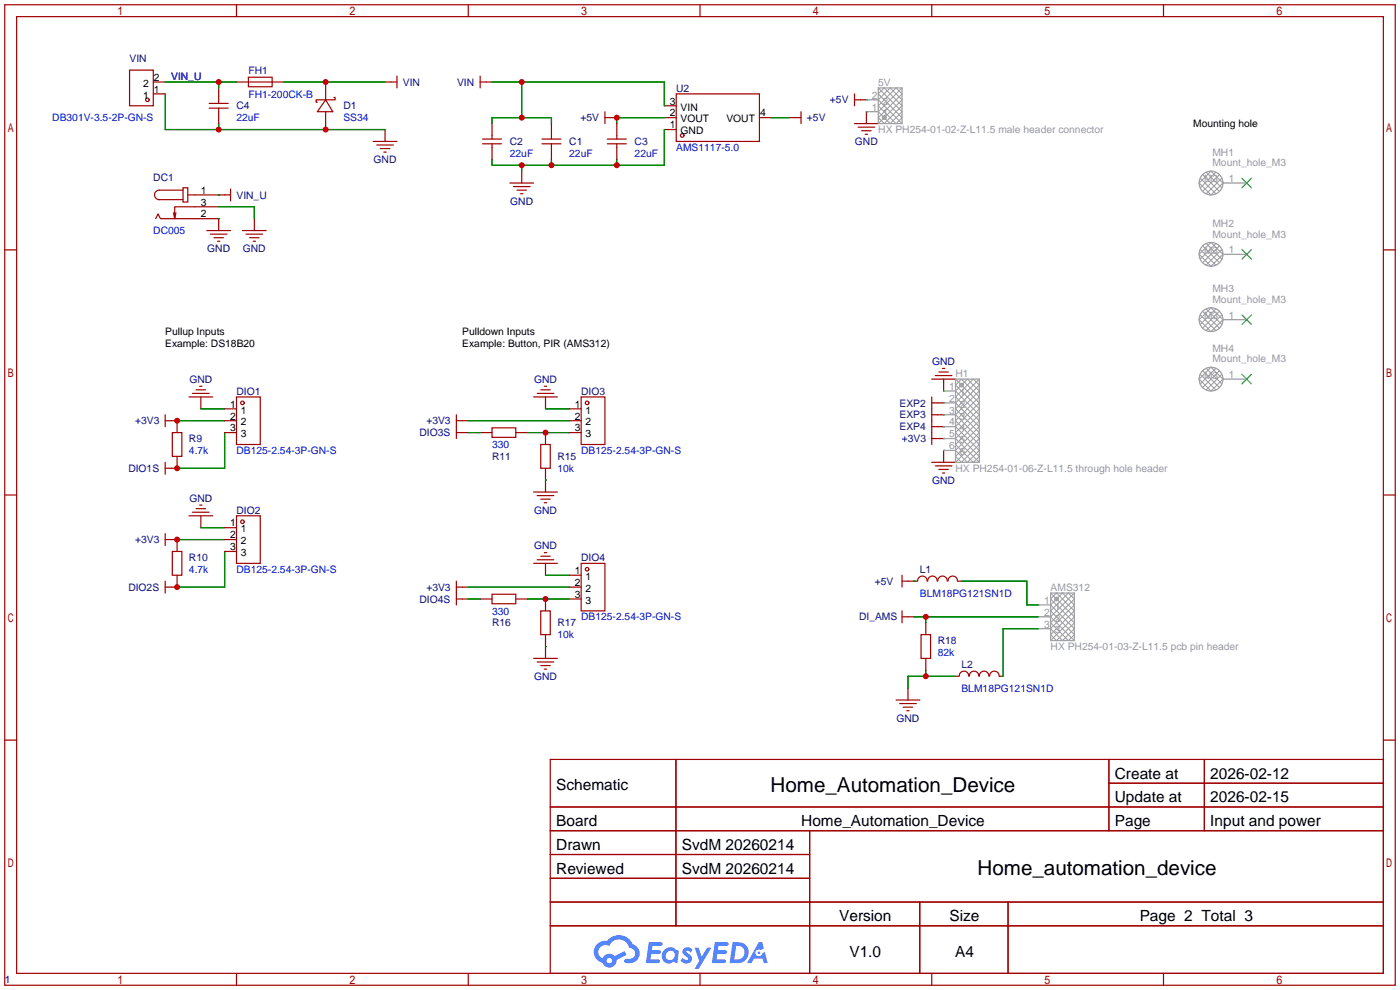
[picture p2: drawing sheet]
<svg xmlns="http://www.w3.org/2000/svg" width="299mm" height="212mm" viewBox="0 0 299 212" stroke-linecap="round" stroke-linejoin="round" font-family="sans-serif">
<g fill="none" stroke="#a10000" stroke-width=".25">
<path d="M1 1h297.2v209.6h-297.2zM3.6 3.6h292.1v204.4h-292.1zM50.5 1v2.6M100.1 1v2.6M149.6 1v2.6M199.1 1v2.6M248.7 1v2.6M1 53.4h2.6M295.7 53.4h2.5M1 105.8h2.6M295.7 105.8h2.5M1 158.2h2.6"/>
<path d="M295.7 158.2h2.5M117.6 162.3h178.1v45.7h-178.1zM117.6 172.5h178.1M117.6 177.5h178.1M144.5 162.3v35.6M173 177.5v30.5M237 162.3v15.2M237 167.4h58.7M257.4 162.3v15.2M117.6 182.6h55.4M117.6 192.8h178.1M117.6 187.7h55.4"/>
<path d="M117.6 197.9h178.1M196.6 192.8v15.2M215.4 192.8v15.2M50.5 208v2.6M100.1 208v2.6M149.6 208v2.6M199.1 208v2.6M248.7 208v2.6"/>
</g>
<g fill="#5487ff">
<path d="M146.2 202.7a1.3 1.3 0 0 1 1.8 .3l-.4 .6a.54 .54 0 0 0-.9-.2l.1 .2a1.28 1.28 0 0 1 .8 2 1.53 1.53 0 0 1-2.2-.3l.5-.6 .8 .5a.31 .31 0 0 0 .4-.3 .31 .31 0 0 0-.3-.4 1.12 1.12 0 0 1-.6-1.8z"/>
<path d="M148.5 202.5h.8l.7 2 1.1-2h1l-2.8 4.6h-.9l1-1.7z"/>
<path d="M138.7 201.4h1.6a1.31 1.31 0 0 1 1.3 .2 .4 .4 0 0 1-.4 .5l-1.8 .1-.1 .9h1.7a.4 .4 0 0 1 .3 .4 .4 .4 0 0 1-.4 .4h-1.7l-.2 1.2h1.4a.46 .46 0 0 1 .5 0 .46 .46 0 0 1 .1 .5l-.3 .2h-2.7z"/>
<path d="M152.8 201.4h1.6a1.32 1.32 0 0 1 1.3 .2 .39 .39 0 0 1-.4 .5l-1.7 .1-.2 .9h1.7a.4 .4 0 0 1 .3 .4 .4 .4 0 0 1-.4 .4h-1.7l-.2 1.2h1.4a.46 .46 0 0 1 .5 0 .46 .46 0 0 1 .1 .5l-.3 .2h-2.7z"/>
<path d="M162.2 201.4h.7l.4 1.3-.7 .4a.75 .75 0 0 0-1.1 .3 .75 .75 0 0 0 .5 1 .75 .75 0 0 0 .9-.7l.6-.2 .6 2.3h-.9l-.2-.9h-1.9l-.5 .9h-.9z"/>
<path d="M156.6 201.4l-.7 4.4h1.5a2.27 2.27 0 0 0 2.6-2.2 2.27 2.27 0 0 0-2.7-2.2zM157.3 202.1a1.5 1.5 0 0 1 1.8 1.6 1.5 1.5 0 0 1-1.9 1.4h-.3z"/>
<path d="M142 203a1.6 1.6 0 0 0-.3 2.3 1.6 1.6 0 0 0 2.3 .2l.8 .3 .3-2.4-.2-.3-.4-.1a1.58 1.58 0 0 0-2.5 0zM142.6 203.5a.98 .98 0 0 1 1.6 .4 .98 .98 0 0 1-1.1 1.3 .94 .94 0 0 1-.8-.7 .94 .94 0 0 1 .3-1z"/>
<path d="M127.6 201.8a2.37 2.37 0 0 0 1.2 4 1.54 1.54 0 0 0 1.7 1 1.54 1.54 0 0 0 1.3-1.6l2.1-1.1-.4-.8-2.1 1a1.57 1.57 0 0 0-2.6 .5 1.5 1.5 0 0 1-.7-2.1 1.5 1.5 0 0 1 2.1-.5 2.23 2.23 0 0 1 2.3-1.4 2.23 2.23 0 0 1 2 1.8 1.16 1.16 0 0 1 1.3 1.1 1.16 1.16 0 0 1-1.1 1.2h-.7a.47 .47 0 0 0-.6 .4 .47 .47 0 0 0 .4 .5 2.17 2.17 0 0 0 2.6-.9 2.17 2.17 0 0 0-.4-2.7l-.8-.4a3.2 3.2 0 0 0-5.4-.7l-1.2 .1zM129.7 205.3a.58 .58 0 0 1 1.1 0 .58 .58 0 0 1-1.1 0z"/>
<circle cx="162.2" cy="203.6" r=".28"/>
</g>
<g fill="none" stroke="#a10000" stroke-width=".25">
<path d="M27.7 15h5.1v7.6h-5.1zM32.8 17.5h2.5M46.7 18.8v3.3M50.5 17.5h10.2M53.1 16.5h5.1v2h-5.1zM69.6 17.5v3.8M82.3 17.5h2.5M84.8 16.3v2.5M102.6 17.5h2.6M102.6 16.3v2.5M32.8 20.1h2.5M44.7 23.1h4.1"/>
<path d="M44.7 22.1h4.1M46.7 23.1v3.3M69.6 21.3l1.5 2.6h-3.3zM69.6 21.3h-2v.5h.2M69.6 23.9v3.8M71.4 20.8h.2v.5h-2M79.8 30.2h5M80.5 31h3.6M81.3 31.8h2M82 32.5h.5M82.3 27.7v2.5M103.1 30.7h4.1"/>
<path d="M103.1 29.7h4.1M105.2 26.4v3.3M105.2 30.7v3.3M109 39.1h5M109.7 39.9h3.6M111.5 36.6v2.5M115.8 30.7h4.1M115.8 29.7h4.1M117.9 26.4v3.3M117.9 30.7v3.3M129.3 25.1h2.5M129.3 23.9v2.5"/>
<path d="M129.8 30.7h4.1M129.8 29.7h4.1M131.8 26.4v3.3M131.8 30.7v3.3M142 27.7h2.5M142 25.1h2.5M142 22.6h2.5M144.5 20.1h17.8v10.1h-17.8zM162.3 25.1h2.5M168.7 25.1h2.5M171.2 23.9v2.5M182.6 21.3h2.6"/>
<path d="M182.6 20.1v2.5M182.6 26.4h5.1M183.4 27.2h3.5M184.1 27.9h2.1M184.9 28.7h.5M185.2 23.9v2.5M33.3 46.7l.5-1 .5 1h12.4v2.6M37.6 45.5l-.3 1.2M39.1 40.1h1v3.1h-1zM39.1 40.6h-5.1a1.02 1.02 0 0 0-1 1.1 1.02 1.02 0 0 0 1 1h5.1M40.1 41.7h9.2M44.2 49.3h5.1"/>
<path d="M45 50h3.5M45.7 50.8h2.1M46.5 51.6h.5M46.7 44.2h-9.4v2.5l-.2-1.2M49.3 40.4v2.5M51.8 49.3h5.1M52.6 50h3.5M53.3 50.8h2.1M54.1 51.6h.5M54.4 46.7v2.6M110.5 40.6h2M111.3 41.4h.5"/>
<path d="M200.7 79.5h2M201.4 78.7h.5M35.3 89.9h2.5v2.6M35.3 88.6v2.6M35.3 98.8v2.5M36.8 92.5h2.1v5h-2.1zM37.8 97.5v2.6h-2.5M40.4 84.8h5.1M41.1 84.1h3.6M41.9 83.3h2M42.7 82.5h.5M42.9 84.8v2.6"/>
<path d="M48 89.9h2.5M48 92.5h2.5M48 87.4h2.5M50.5 84.8h5.1v10.2h-5.1zM97.5 89.9h2.6M97.5 88.6v5.1M97.5 92.5h2.6M102.6 92.5h2.6M105.2 91.4h5v2.1h-5zM110.2 92.5h2.6M114 84.8h5.1M114.8 84.1h3.6"/>
<path d="M115.6 95h2v5.1h-2zM115.6 83.3h2M116.3 82.5h.5M116.6 84.8v2.6M116.6 92.5v2.5M121.7 89.9h2.5M121.7 92.5h2.5M121.7 87.4h2.5M124.2 84.8h5.1v10.2h-5.1zM199.1 86.1h2.6M199.1 84.8v10.2M199.1 88.6h2.6"/>
<path d="M199.1 91.2h2.6M199.1 98.8h5.1M199.1 93.7h2.6M199.1 81h5.1M199.9 99.6h3.6M199.9 80.3h3.6M201.7 81v2.6M201.7 96.3v2.5M35.3 114v2.6M35.3 115.3h2.5v2.6M36.8 117.9h2.1v5h-2.1zM40.4 110.2h5.1"/>
<path d="M41.1 109.5h3.6M41.9 108.7h2M42.7 107.9h.5M42.9 110.2v2.6M48 115.3h2.5M48 112.8h2.5M48 117.9h2.5M50.5 110.2h5.1v10.2h-5.1zM114 105.2h5.1M114.8 105.9h3.6M114.8 119.6h3.6M115.6 106.7h2"/>
<path d="M115.6 118.9h2M116.3 107.4h.5M116.3 118.1h.5M116.6 100.1v5.1M200.7 100.3h2M201.4 101.1h.5M35.3 124.2v2.5M37.8 122.9v2.6h-2.5M97.5 125.5h2.6M97.5 124.2v5.1M97.5 128h2.6M102.6 128h2.6"/>
<path d="M105.2 127h5v2h-5zM110.2 128h2.6M114 120.4h5.1M115.6 130.6h2v5h-2zM116.6 120.4v2.5M116.6 128v2.6M116.6 135.6v5.1M121.7 125.5h2.5M121.7 128h2.5M121.7 122.9h2.5M124.2 120.4h5.1v10.2h-5.1zM192.8 124.2h3.3"/>
<path d="M192.8 122.9v2.6M192.8 130.6v2.5M192.8 131.8h2.5M196.1 124.2a1.01 1.01 0 0 1 1-1.1 1.01 1.01 0 0 1 1 1.1M196.8 135.6h2.1v5.1h-2.1zM197.9 133.1v2.5M198.3 124.2a1.01 1.01 0 0 1 1-1.1 1.01 1.01 0 0 1 1 1.1M200.4 124.2a1.01 1.01 0 0 1 1-1.1 1.01 1.01 0 0 1 1 1.1M202.6 124.2a1.01 1.01 0 0 1 1-1.1 1.01 1.01 0 0 1 1 1.1M204.7 124.2h.8M114 140.7h5.1M114.8 141.5h3.6"/>
<path d="M115.6 142.2h2M116.3 143h.5M191.5 149.6h5.1M192.3 150.4h3.5M193 151.1h2.1M193.8 151.9h.5M194.1 147.1v2.5M197.9 140.7v2.6M204.2 144.5h.8M205 144.5a1.01 1.01 0 0 1 1-1.1 1.01 1.01 0 0 1 1 1.1M207.2 144.5a1.01 1.01 0 0 1 1-1.1 1.01 1.01 0 0 1 1 1.1M209.3 144.5a1.01 1.01 0 0 1 1-1.1 1.01 1.01 0 0 1 1 1.1"/>
<path d="M211.5 144.5a1.01 1.01 0 0 1 1-1.1 1.01 1.01 0 0 1 1 1.1M213.6 144.5h.8"/>
<circle cx="31.5" cy="21.3" r=".38"/>
<circle cx="145.8" cy="29" r=".38"/>
<circle cx="51.8" cy="86.1" r=".38"/>
<circle cx="125.5" cy="86.1" r=".38"/>
<circle cx="51.8" cy="111.5" r=".38"/>
<circle cx="125.5" cy="121.7" r=".38"/>
</g>
<g fill="none" stroke="#008700" stroke-width=".25">
<path d="M35.3 17.5h15.2M46.7 17.5v1.3M60.7 17.5h21.6M105.2 17.5h36.8v5.1M111.5 17.5v7.6M35.3 20.1v7.6h47M46.7 26.4v1.3M105.2 26.4v-1.3h12.7v1.3M111.5 35.3v1.3M117.9 34v1.3M131.8 34v1.3M142 27.7v7.6h-36.8v-1.3"/>
<path d="M142 25.1h-10.2v1.3M164.8 25.1h3.9M185.2 21.3h.1M185.2 23.9h.1M46.7 41.7h.1M46.7 46.7h.1M46.7 44.2h7.7v2.5M37.8 89.9h10.2M42.9 87.4h5.1M48 92.5v7.6h-10.2M100.1 89.9h21.6M100.1 92.5h2.5"/>
<path d="M112.8 92.5h8.9M116.6 87.4h5.1M201.7 86.1h.1M201.7 88.6h.1M201.7 91.2h.1M201.7 96.3h.1M201.7 93.7h.1M201.7 83.6h.1M37.8 115.3h10.2M42.9 112.8h5.1M48 117.9v7.6h-10.2M116.6 102.6h.1"/>
<path d="M100.1 125.5h21.6M100.1 128h2.5M112.8 128h8.9M116.6 138.2h.1M116.6 122.9h5.1M195.3 124.2h.1M195.3 131.8h26.7M197.9 131.8v1.3M205.5 124.2h14v5.1h2.5M222 134.4h-7.6v10.1M197.9 143.3v1.2M204.2 144.5h-10.1v2.6"/>
</g>
<g fill="none" stroke="#999" stroke-width=".25">
<path d="M187.7 18.8h5.1v7.6h-5.1zM185.2 23.9h2.5M185.2 21.3h2.5M261.4 39.1h5M261.4 54.4h5M261.4 68.3h5M201.7 83.6h2.5M201.7 86.1h2.5M201.7 88.6h2.5M201.7 91.2h2.5M201.7 93.7h2.5M201.7 96.3h2.5"/>
<path d="M204.2 81h5.1v17.8h-5.1zM261.4 81h5M222 134.4h2.5M222 131.8h2.5M222 129.3h2.5M224.5 126.7h5.1v10.2h-5.1z"/>
<circle cx="189" cy="25.1" r=".38"/>
<circle cx="258.8" cy="39.1" r="2.54"/>
<circle cx="258.8" cy="54.4" r="2.54"/>
<circle cx="258.8" cy="68.3" r="2.54"/>
<circle cx="205.5" cy="82.3" r=".38"/>
<circle cx="258.8" cy="81" r="2.54"/>
<circle cx="225.8" cy="128" r=".38"/>
</g>
<path d="M265.4 38.1l2.1 2M267.5 38.1l-2.1 2M265.4 53.3l2.1 2.1M267.5 53.3l-2.1 2.1M265.4 67.3l2.1 2M267.5 67.3l-2.1 2M265.4 80l2.1 2M267.5 80l-2.1 2" fill="none" stroke="#3c3" stroke-width=".25"/>
<g fill="none" stroke="#999" stroke-width=".21">
<path d="M187.7 18.8l5.1 5.1-2.6 2.5-2.5-2.5 5.1-5.1M189 18.8l-1.3 1.3 5.1 5-1.3 1.3-3.8-3.8 3.8-3.8 1.3 1.3-5.1 5 1.3 1.3 3.8-3.8zM187.7 26.4l5.1-5.1-2.6-2.5-2.5 2.5 5.1 5.1M189.1 24.8l.2 .2M189.3 25.3l-.2 .2M256.3 39.1l2.5-2.5 2.6 2.5-2.6 2.6zM256.5 38.1l3.4 3.3M257 37.3l3.6 3.6M257.8 36.8l3.3 3.4M259.9 36.8l-3.4 3.4M260.6 37.3l-3.6 3.6M261.1 38.1l-3.3 3.3"/>
<path d="M256.3 54.4l2.5-2.6 2.6 2.6-2.6 2.5zM256.5 53.3l3.4 3.4M257 52.6l3.6 3.6M257.8 52l3.3 3.4M259.9 52l-3.4 3.4M260.6 52.6l-3.6 3.6M261.1 53.3l-3.3 3.4M256.3 68.3l2.5-2.5 2.6 2.5-2.6 2.6zM256.5 80l3.4 3.3M256.5 67.3l3.4 3.3M257 79.2l3.6 3.6M257 66.5l3.6 3.6"/>
<path d="M257.8 78.7l3.3 3.4M257.8 66l3.3 3.4M259.9 78.7l-3.4 3.4M259.9 66l-3.4 3.4M260.6 79.2l-3.6 3.6M260.6 66.5l-3.6 3.6M261.1 80l-3.3 3.3M261.1 67.3l-3.3 3.3M204.2 81l5.1 5.1-5.1 5.1 5.1 5.1-2.5 2.5-2.6-2.5 5.1-5.1-5.1-5.1 5.1-5.1M204.2 98.8l5.1-5.1-5.1-5.1 5.1-5-2.5-2.6-2.6 2.6 5.1 5-5.1 5.1 5.1 5.1M205.5 81l-1.3 1.3 5.1 5.1-5.1 5.1 5.1 5-1.3 1.3-3.8-3.8 5.1-5.1-5.1-5.1 3.8-3.8 1.3 1.3-5.1 5.1 5.1 5.1-5.1 5 1.3 1.3 3.8-3.8-5.1-5.1 5.1-5.1zM205.7 82l.1 .1"/>
<path d="M205.8 82.5l-.1 .1M256.3 81l2.5-2.5 2.6 2.5-2.6 2.6zM224.5 128l5.1 5.1-3.8 3.8-1.3-1.3 5.1-5-3.8-3.9zM224.5 129.3l5.1 5.1-2.5 2.5-2.6-2.5 5.1-5.1-2.5-2.6zM224.5 130.6l5.1 5-1.3 1.3-3.8-3.8 5.1-5.1-1.3-1.3zM224.5 126.7l5.1 5.1-5.1 5.1M226 127.7l.1 .2M226.1 128.2l-.1 .2M229.6 126.7l-5.1 5.1 5.1 5.1"/>
</g>
<g fill="#c00">
<circle cx="131.8" cy="35.3" r=".63"/>
<circle cx="117.9" cy="35.3" r=".63"/>
<circle cx="111.5" cy="35.3" r=".63"/>
<circle cx="131.8" cy="25.1" r=".63"/>
<circle cx="111.5" cy="17.5" r=".63"/>
<circle cx="111.5" cy="25.1" r=".63"/>
<circle cx="69.6" cy="27.7" r=".63"/>
<circle cx="46.7" cy="27.7" r=".63"/>
<circle cx="37.8" cy="89.9" r=".63"/>
<circle cx="37.8" cy="115.3" r=".63"/>
<circle cx="37.8" cy="100.1" r=".63"/>
<circle cx="37.8" cy="125.5" r=".63"/>
<circle cx="116.6" cy="92.5" r=".63"/>
<circle cx="116.6" cy="128" r=".63"/>
<circle cx="69.6" cy="17.5" r=".63"/>
<circle cx="46.7" cy="17.5" r=".63"/>
<circle cx="197.9" cy="131.8" r=".63"/>
<circle cx="197.9" cy="144.5" r=".63"/>
</g>
<g font-size="4.4">
<text x="164.7" y="169.2">Home_Automation_Device</text>
<text x="208.9" y="187">Home_automation_device</text>
</g>
<g font-size="3.3">
<text x="238.3" y="166.4">Create at</text>
<text x="258.7" y="166.4">2026-02-12</text>
<text x="118.9" y="168.9">Schematic</text>
<text x="238.3" y="171.5">Update at</text>
<text x="258.7" y="171.5">2026-02-15</text>
<text x="118.9" y="176.6">Board</text>
<text x="171.2" y="176.6">Home_Automation_Device</text>
<text x="238.3" y="176.6">Page</text>
<text x="258.7" y="176.6">Input and power</text>
<text x="118.9" y="181.6">Drawn</text>
<text x="145.7" y="181.6">SvdM 20260214</text>
<text x="118.9" y="186.7">Reviewed</text>
<text x="145.7" y="186.7">SvdM 20260214</text>
<text x="179.3" y="196.9">Version</text>
<text x="202.9" y="196.9">Size</text>
<text x="243.6" y="196.9">Page 2 Total 3</text>
<text x="181.5" y="204.5">V1.0</text>
<text x="204.1" y="204.5">A4</text>
</g>
<g font-size="2.2" fill="#000080">
<text x="27.7" y="13.2">VIN</text>
<text x="53.1" y="15.8">FH1</text>
<text x="50.5" y="23.4">C4</text>
<text x="73.4" y="23.4">D1</text>
<text x="86.1" y="18.3">VIN</text>
<text x="97.7" y="18.3">VIN</text>
<text x="144.5" y="19.6">U2</text>
<text x="177.4" y="22.1">+5V</text>
<text x="124" y="25.9">+5V</text>
<text x="172.5" y="25.9">+5V</text>
<text x="79.9" y="34.8">GND</text>
<text x="109" y="31">C2</text>
<text x="121.7" y="31">C1</text>
<text x="135.6" y="31">C3</text>
<text x="182.7" y="31">GND</text>
<text x="32.8" y="38.6">DC1</text>
<text x="50.5" y="42.4">VIN_U</text>
<text x="109.1" y="43.7">GND</text>
<text x="44.3" y="53.9">GND</text>
<text x="51.9" y="53.9">GND</text>
<text x="199.2" y="78">GND</text>
<text x="40.5" y="81.8">GND</text>
<text x="114.1" y="81.8">GND</text>
<text x="50.5" y="84.3">DIO1</text>
<text x="124.2" y="84.3">DIO3</text>
<text x="192.2" y="86.9">EXP2</text>
<text x="192.2" y="89.4">EXP3</text>
<text x="28.9" y="90.7">+3V3</text>
<text x="40.4" y="94.5">R9</text>
<text x="89.7" y="93.2">DIO3S</text>
<text x="91.1" y="90.7">+3V3</text>
<text x="192.2" y="92">EXP4</text>
<text x="192.7" y="94.5">+3V3</text>
<text x="27.4" y="100.9">DIO1S</text>
<text x="105.2" y="98.3">R11</text>
<text x="119.1" y="98.3">R15</text>
<text x="40.5" y="107.2">GND</text>
<text x="199.2" y="103.4">GND</text>
<text x="50.5" y="109.7">DIO2</text>
<text x="114.1" y="109.7">GND</text>
<text x="28.9" y="116.1">+3V3</text>
<text x="40.4" y="119.9">R10</text>
<text x="114.1" y="117.4">GND</text>
<text x="124.2" y="119.9">DIO4</text>
<text x="187" y="125">+5V</text>
<text x="196.6" y="122.4">L1</text>
<text x="27.4" y="126.3">DIO2S</text>
<text x="89.7" y="128.8">DIO4S</text>
<text x="91.1" y="126.3">+3V3</text>
<text x="105.2" y="133.9">R16</text>
<text x="119.1" y="133.9">R17</text>
<text x="183.6" y="132.6">DI_AMS</text>
<text x="200.4" y="137.7">R18</text>
<text x="205.5" y="142.8">L2</text>
<text x="114.1" y="145.3">GND</text>
<text x="191.6" y="154.2">GND</text>
<text x="1" y="210.1">1</text>
</g>
<g font-size="2.2">
<text x="32.9" y="17.3">2</text>
<text x="30.6" y="21.1">1</text>
<text x="30.6" y="18.5">2</text>
<text x="32.9" y="19.8">1</text>
<text x="143.2" y="22.4">3</text>
<text x="145.5" y="23.6">VIN</text>
<text x="143.2" y="27.4">1</text>
<text x="143.2" y="24.9">2</text>
<text x="145.5" y="28.7">GND</text>
<text x="145.5" y="26.2">VOUT</text>
<text x="155.3" y="26.2">VOUT</text>
<text x="162.4" y="24.9">4</text>
<text x="255" y="27.2">Mounting hole</text>
<text x="42.9" y="41.4">1</text>
<text x="42.9" y="46.5">2</text>
<text x="42.9" y="43.9">3</text>
<text x="35.3" y="71.6">Pullup Inputs</text>
<text x="98.8" y="71.6">Pulldown Inputs</text>
<text x="35.3" y="74.2">Example: DS18B20</text>
<text x="98.8" y="74.2">Example: Button, PIR (AMS312)</text>
<text x="49.2" y="87.1">1</text>
<text x="49.2" y="89.7">2</text>
<text x="51.5" y="88.4">1</text>
<text x="122.9" y="87.1">1</text>
<text x="122.9" y="89.7">2</text>
<text x="125.1" y="88.4">1</text>
<text x="49.2" y="92.2">3</text>
<text x="51.5" y="90.9">2</text>
<text x="51.5" y="93.5">3</text>
<text x="122.9" y="92.2">3</text>
<text x="125.1" y="90.9">2</text>
<text x="125.1" y="93.5">3</text>
<text x="49.2" y="112.5">1</text>
<text x="51.5" y="113.8">1</text>
<text x="49.2" y="115.1">2</text>
<text x="49.2" y="117.6">3</text>
<text x="51.5" y="116.3">2</text>
<text x="51.5" y="118.9">3</text>
<text x="122.9" y="122.7">1</text>
<text x="122.9" y="125.2">2</text>
<text x="125.1" y="124">1</text>
<text x="122.9" y="127.8">3</text>
<text x="125.1" y="126.5">2</text>
<text x="125.1" y="129">3</text>
</g>
<g font-size="2.2" fill="#00f">
<text x="36.6" y="17">VIN_U</text>
<text x="53.1" y="20.8">FH1-200CK-B</text>
<text x="11.2" y="25.9">DB301V-3.5-2P-GN-S</text>
<text x="50.5" y="25.9">22uF</text>
<text x="73.4" y="25.9">SS34</text>
<text x="109" y="33.5">22uF</text>
<text x="121.7" y="33.5">22uF</text>
<text x="135.6" y="33.5">22uF</text>
<text x="144.5" y="32.3">AMS1117-5.0</text>
<text x="32.8" y="50.1">DC005</text>
<text x="105.2" y="95.8">330</text>
<text x="40.4" y="97">4.7k</text>
<text x="50.5" y="97">DB125-2.54-3P-GN-S</text>
<text x="119.1" y="100.9">10k</text>
<text x="124.2" y="97">DB125-2.54-3P-GN-S</text>
<text x="40.4" y="122.4">4.7k</text>
<text x="50.5" y="122.4">DB125-2.54-3P-GN-S</text>
<text x="105.2" y="131.3">330</text>
<text x="196.6" y="127.5">BLM18PG121SN1D</text>
<text x="119.1" y="136.4">10k</text>
<text x="124.2" y="132.6">DB125-2.54-3P-GN-S</text>
<text x="200.4" y="140.2">82k</text>
<text x="205.5" y="147.8">BLM18PG121SN1D</text>
</g>
<g font-size="2.2" fill="#999">
<text x="186.4" y="23.6">1</text>
<text x="186.4" y="21.1">2</text>
<text x="187.7" y="18.3">5V</text>
<text x="188.6" y="22.4">2</text>
<text x="187.7" y="28.5">HX PH254-01-02-Z-L11.5 male header connector</text>
<text x="188.6" y="24.9">1</text>
<text x="259.1" y="33.3">MH1</text>
<text x="259.1" y="35.5">Mount_hole_M3</text>
<text x="262.6" y="38.9">1</text>
<text x="259.1" y="48.5">MH2</text>
<text x="259.1" y="50.8">Mount_hole_M3</text>
<text x="262.6" y="54.1">1</text>
<text x="259.1" y="62.5">MH3</text>
<text x="259.1" y="64.8">Mount_hole_M3</text>
<text x="262.6" y="68.1">1</text>
<text x="259.1" y="75.2">MH4</text>
<text x="259.1" y="77.5">Mount_hole_M3</text>
<text x="202.9" y="83.3">1</text>
<text x="204.2" y="80.5">H1</text>
<text x="262.6" y="80.8">1</text>
<text x="202.9" y="85.9">2</text>
<text x="202.9" y="88.4">3</text>
<text x="205.2" y="84.6">1</text>
<text x="205.2" y="87.1">2</text>
<text x="205.2" y="89.7">3</text>
<text x="202.9" y="90.9">4</text>
<text x="202.9" y="93.5">5</text>
<text x="205.2" y="92.2">4</text>
<text x="205.2" y="94.7">5</text>
<text x="202.9" y="96">6</text>
<text x="204.2" y="100.9">HX PH254-01-06-Z-L11.5 through hole header</text>
<text x="205.2" y="97.3">6</text>
<text x="223.2" y="131.6">2</text>
<text x="223.2" y="129">1</text>
<text x="224.5" y="126.3">AMS312</text>
<text x="225.5" y="130.3">1</text>
<text x="223.2" y="134.1">3</text>
<text x="225.5" y="135.4">3</text>
<text x="225.5" y="132.8">2</text>
<text x="224.5" y="139">HX PH254-01-03-Z-L11.5 pcb pin header</text>
</g>
<g font-size="2.1" fill="#999">
<text x="257.3" y="39">M3</text>
<text x="257.3" y="54.2">M3</text>
<text x="257.3" y="68.2">M3</text>
<text x="257.3" y="80.9">M3</text>
</g>
</svg>
